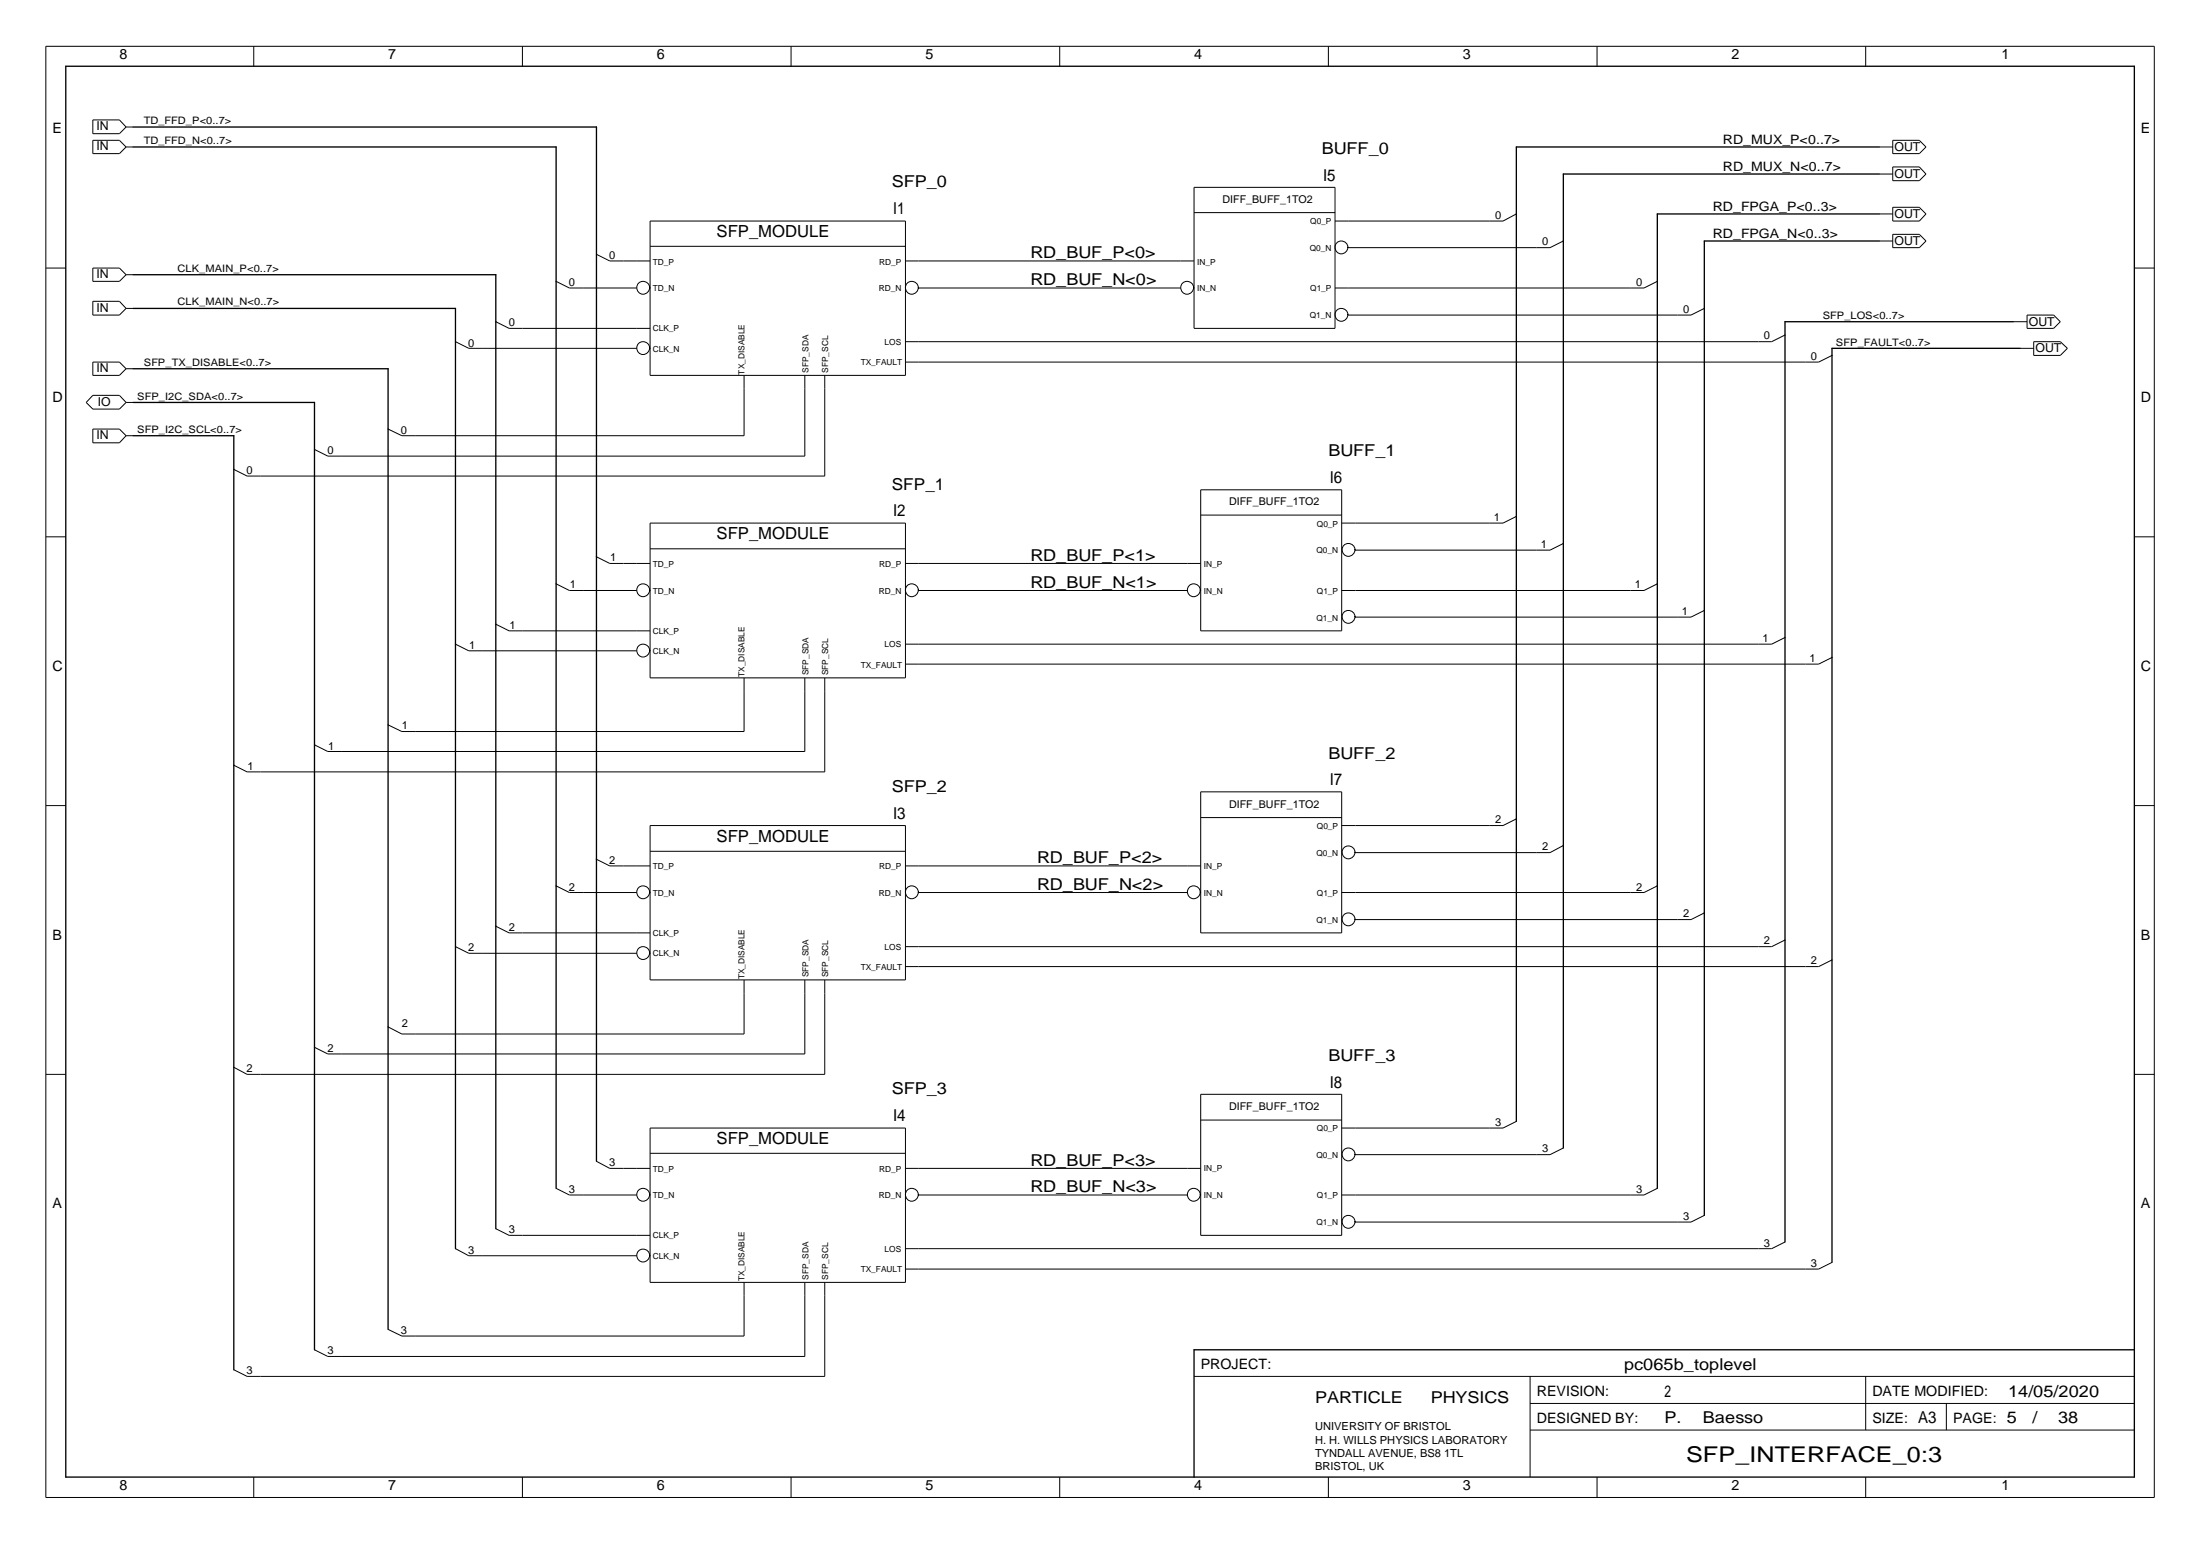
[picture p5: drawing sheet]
<svg xmlns="http://www.w3.org/2000/svg" width="420mm" height="297mm" viewBox="0 0 420 297" stroke-linecap="round" stroke-linejoin="round" font-family="sans-serif">
<g fill="none" stroke="#000" stroke-width=".19">
<path d="M8.8 8.8h402.6v277.1h-402.6zM48.5 8.8v3.8M99.8 8.8v3.8M151.1 8.8v3.8M202.4 8.8v3.8M253.7 8.8v3.8M305 8.8v3.8M356.3 8.8v3.8M17.7 26.8h5.1l1.3 1.3-1.3 1.2h-5.1zM17.7 22.9h5.1l1.3 1.3-1.3 1.3h-5.1zM24.1 28.1h1.3M24.1 24.2h1.3"/>
<path d="M228 35.8h27v26.9h-27zM358.8 28.1h2.7M358.8 33.2h2.7M361.5 39.6h5.1l1.2 1.2-1.2 1.4h-5.1zM361.5 26.8h5.1l1.2 1.3-1.2 1.2h-5.1zM361.5 31.9h5.1l1.2 1.3-1.2 1.3h-5.1zM8.8 51.2h3.8M17.7 57.5h5.1l1.3 1.4-1.3 1.2h-5.1zM17.7 51.2h5.1l1.3 1.2-1.3 1.3h-5.1zM24.1 52.4h1.3M24.1 58.9h1.3M106.2 53.7l2.5 1.3h12.9"/>
<path d="M113.9 48.5l2.6 1.3h7.7M124.1 54.9a1.23 1.23 0 0 1-1.7 1.1 1.23 1.23 0 0 1-.4-2 1.23 1.23 0 0 1 2 .5l.2 .5M124.2 42.2h48.7v29.5h-48.7zM124.2 47h48.7M172.9 49.8h55.1M175.4 54.9a1.23 1.23 0 0 1-1.7 1.1 1.23 1.23 0 0 1-.4-2 1.23 1.23 0 0 1 2 .5l.2 .5h50M228 54.9a1.23 1.23 0 0 1-1.8 1.1 1.23 1.23 0 0 1-.3-2 1.23 1.23 0 0 1 2 .5l.1 .5M228 40.6h27M257.4 47.2a1.23 1.23 0 0 1-1.7 1.1 1.23 1.23 0 0 1-.3-2 1.23 1.23 0 0 1 2 .5l.1 .5M289.6 40.8l-2.5 1.4h-32.1M298.6 46l-2.6 1.3h-38.4M316.5 53.7l-2.5 1.3h-59"/>
<path d="M325.5 58.9l-2.5 1.2h-65.4M358.8 40.8h2.7M358.8 46h2.7M361.5 44.7h5.1l1.2 1.3-1.2 1.3h-5.1zM407.6 51.2h3.8M17.7 69.1h5.1l1.3 1.3-1.3 1.3h-5.1zM17.7 75.5h5.1l1.3 1.3-1.3 1.3h-5.1l-1.2-1.3zM24.1 76.8h1.3M24.1 70.4h1.3M87 65.2l2.5 1.3h32.1M94.7 61.4l2.5 1.3h27M124.1 66.4a1.23 1.23 0 0 1-1.7 1.2 1.23 1.23 0 0 1-.4-2.1 1.23 1.23 0 0 1 2 .5l.2 .5"/>
<path d="M142.1 71.7v11.5h-65.4l-2.6-1.3M153.7 71.7v15.4h-91.1l-2.5-1.3M157.5 71.7v19.2h-110.3l-2.5-1.3M257.4 60.1a1.23 1.23 0 0 1-1.7 1.1 1.23 1.23 0 0 1-.3-2 1.23 1.23 0 0 1 2 .5l.1 .4M340.9 64l-2.5 1.2h-165.5M349.9 67.9l-2.6 1.2h-174.4M384.5 61.4h2.6M385.8 66.5h2.6M387.1 60.1h5.1l1.3 1.3-1.3 1.3h-5.1zM388.4 65.2h5.1l1.3 1.3-1.3 1.4h-5.1zM17.7 81.9h5.1l1.3 1.3-1.3 1.3h-5.1zM24.1 83.2h1.3"/>
<path d="M124.2 99.9h48.7v29.5h-48.7zM229.3 93.5h26.9v26.9h-26.9zM229.3 98.3h26.9M289.6 98.6l-2.5 1.3h-30.9M8.8 102.5h3.8M94.7 119.2l2.5 1.2h27M106.2 111.5l2.5 1.2h12.9M113.9 106.3l2.6 1.3h7.7M124.1 112.6a1.23 1.23 0 0 1-1.7 1.2 1.23 1.23 0 0 1-.4-2 1.23 1.23 0 0 1 2 .5l.2 .4M124.2 104.8h48.7M172.9 107.6h56.4M175.4 112.6a1.23 1.23 0 0 1-1.7 1.2 1.23 1.23 0 0 1-.4-2 1.23 1.23 0 0 1 2 .5l.2 .4h51.3"/>
<path d="M229.2 112.6a1.23 1.23 0 0 1-1.7 1.2 1.23 1.23 0 0 1-.3-2 1.23 1.23 0 0 1 2 .5l.1 .4M298.6 103.8l-2.6 1.2h-37.1a1.26 1.26 0 0 0-1.2-1.3 1.26 1.26 0 0 0-1.4 1.2 1.26 1.26 0 0 0 1.2 1.3 1.3 1.3 0 0 0 1.3-1.3M316.5 111.5l-2.5 1.2h-57.8M325.5 116.5l-2.5 1.3h-64.1a1.26 1.26 0 0 0-1.2-1.3 1.26 1.26 0 0 0-1.4 1.1 1.26 1.26 0 0 0 1.2 1.4 1.3 1.3 0 0 0 1.3-1.3M407.6 102.5h3.8M87 123l2.5 1.2h32.1M124.1 124.2a1.23 1.23 0 0 1-1.7 1.1 1.23 1.23 0 0 1-.4-2 1.23 1.23 0 0 1 2 .5l.2 .4M142.1 129.4v10.2h-65.4l-2.6-1.2M153.7 129.4v14.1h-91.1l-2.5-1.3M157.5 129.4v18h-110.3l-2.5-1.3M340.9 121.7l-2.5 1.3h-165.5M349.9 125.5l-2.6 1.3h-174.4"/>
<path d="M8.8 153.8h3.8M124.2 157.6h48.7v29.5h-48.7zM229.3 151.2h26.9v26.9h-26.9zM229.3 156.1h26.9M289.6 156.3l-2.5 1.3h-30.9M407.6 153.8h3.8M94.7 176.8l2.5 1.3h27M106.2 169.1l2.5 1.3h12.9M113.9 164l2.6 1.3h7.7M124.1 170.3a1.23 1.23 0 0 1-1.7 1.1 1.23 1.23 0 0 1-.4-2 1.23 1.23 0 0 1 2 .5l.2 .5M124.2 162.5h48.7M172.9 165.3h56.4"/>
<path d="M175.4 170.3a1.23 1.23 0 0 1-1.7 1.1 1.23 1.23 0 0 1-.4-2 1.23 1.23 0 0 1 2 .5l.2 .5h51.3M229.2 170.3a1.23 1.23 0 0 1-1.7 1.1 1.23 1.23 0 0 1-.3-2 1.23 1.23 0 0 1 2 .5l.1 .5M298.6 161.4l-2.6 1.4h-37.1a1.26 1.26 0 0 0-1.2-1.4 1.26 1.26 0 0 0-1.4 1.2 1.26 1.26 0 0 0 1.2 1.3 1.3 1.3 0 0 0 1.3-1.2M316.5 169.1l-2.5 1.3h-57.8M325.5 174.3l-2.5 1.2h-64.1a1.26 1.26 0 0 0-1.2-1.3 1.26 1.26 0 0 0-1.4 1.2 1.26 1.26 0 0 0 1.2 1.3 1.3 1.3 0 0 0 1.3-1.2M340.9 179.4l-2.5 1.3h-165.5M87 180.7l2.5 1.3h32.1M124.1 181.9a1.23 1.23 0 0 1-1.7 1.1 1.23 1.23 0 0 1-.4-2 1.23 1.23 0 0 1 2 .5l.2 .5M142.1 187.1v10.3h-65.4l-2.6-1.4M153.7 187.1v14.1h-91.1l-2.5-1.3M157.5 187.1v18h-110.3l-2.5-1.4M349.9 183.3l-2.6 1.2h-174.4"/>
<path d="M8.8 205.1h3.8M124.2 215.3h48.7v29.5h-48.7zM229.3 208.9h26.9v26.9h-26.9zM229.3 213.8h26.9M289.6 214.1l-2.5 1.2h-30.9M298.6 219.2l-2.6 1.2h-37.1a1.26 1.26 0 0 0-1.2-1.3 1.26 1.26 0 0 0-1.4 1.2 1.26 1.26 0 0 0 1.2 1.3 1.3 1.3 0 0 0 1.3-1.3M407.6 205.1h3.8M87 238.4l2.5 1.3h32.1M94.7 234.6l2.5 1.2h27M106.2 226.9l2.5 1.2h12.9M113.9 221.7l2.6 1.3h7.7M124.1 239.6a1.23 1.23 0 0 1-1.7 1.2 1.23 1.23 0 0 1-.4-2 1.23 1.23 0 0 1 2 .5l.2 .4"/>
<path d="M124.1 228a1.23 1.23 0 0 1-1.7 1.2 1.23 1.23 0 0 1-.4-2 1.23 1.23 0 0 1 2 .5l.2 .4M124.2 220.2h48.7M172.9 223h56.4M175.4 228a1.23 1.23 0 0 1-1.7 1.2 1.23 1.23 0 0 1-.4-2 1.23 1.23 0 0 1 2 .5l.2 .4h51.3M229.2 228a1.23 1.23 0 0 1-1.7 1.2 1.23 1.23 0 0 1-.3-2 1.23 1.23 0 0 1 2 .5l.1 .4M316.5 226.9l-2.5 1.2h-57.8M325.5 232l-2.5 1.3h-64.1a1.26 1.26 0 0 0-1.2-1.3 1.26 1.26 0 0 0-1.4 1.1 1.26 1.26 0 0 0 1.2 1.4 1.3 1.3 0 0 0 1.3-1.3M340.9 237.1l-2.5 1.3h-165.5M142.1 244.8v10.2h-65.4l-2.6-1.2M153.7 244.8v14.1h-91.1l-2.5-1.2M157.5 244.8v18h-110.3l-2.5-1.3M349.9 241l-2.6 1.3h-174.4"/>
<path d="M228 262.8h179.6M292.2 267.9h115.4M292.2 262.8v19.2M292.2 273h115.4M356.3 262.8v10.2M371.7 267.9v5.1M48.5 282v3.9M99.8 282v3.9M151.1 282v3.9M202.4 282v3.9M253.7 282v3.9M305 282v3.9"/>
<path d="M356.3 282v3.9"/>
</g>
<g fill="none" stroke="#000" stroke-width=".25">
<path d="M12.6 12.6h395v269.4h-395zM25.4 28.1h80.8v198.8M25.4 24.2h88.5v197.5M358.8 28.1h-69.2v186M358.8 33.2h-60.2v186M25.4 58.9h61.6v179.5M25.4 52.4h69.3v182.2M358.8 46h-33.3v186M358.8 40.8h-42.3v186.1M25.4 70.4h48.7v183.4M25.4 76.8h34.7v180.9M384.5 61.4h-43.6v175.7"/>
<path d="M385.8 66.5h-35.9v174.5M25.4 83.2h19.3v178.3M407.6 257.7h-179.6v24.3"/>
</g>
<text font-size="4.1" x="322" y="279.2">SFP_INTERFACE_0:3</text>
<g font-size="3.2">
<text x="136.9" y="45.2">SFP_MODULE</text>
<text x="136.9" y="103">SFP_MODULE</text>
<text x="136.9" y="160.6">SFP_MODULE</text>
<text x="136.9" y="218.4">SFP_MODULE</text>
</g>
<g font-size="3.1">
<text x="252.4" y="29.3">BUFF_0</text>
<text x="170.3" y="35.8">SFP_0</text>
<text x="252.7" y="34.5">I5</text>
<text x="170.6" y="40.8">I1</text>
<text x="196.8" y="49.3">RD_BUF_P&lt;0&gt;</text>
<text x="196.8" y="54.5">RD_BUF_N&lt;0&gt;</text>
<text x="253.7" y="87.1">BUFF_1</text>
<text x="170.3" y="93.5">SFP_1</text>
<text x="253.9" y="92.2">I6</text>
<text x="170.6" y="98.6">I2</text>
<text x="196.8" y="107.1">RD_BUF_P&lt;1&gt;</text>
<text x="196.8" y="112.2">RD_BUF_N&lt;1&gt;</text>
<text x="253.7" y="144.8">BUFF_2</text>
<text x="253.9" y="149.9">I7</text>
<text x="170.3" y="151.2">SFP_2</text>
<text x="170.6" y="156.3">I3</text>
<text x="198.1" y="164.8">RD_BUF_P&lt;2&gt;</text>
<text x="198.1" y="169.9">RD_BUF_N&lt;2&gt;</text>
<text x="253.7" y="202.5">BUFF_3</text>
<text x="170.3" y="208.9">SFP_3</text>
<text x="253.9" y="207.6">I8</text>
<text x="170.6" y="214.1">I4</text>
<text x="196.8" y="222.5">RD_BUF_P&lt;3&gt;</text>
<text x="196.8" y="227.6">RD_BUF_N&lt;3&gt;</text>
<text x="310.2" y="261.5">pc065b_toplevel</text>
<text x="251.2" y="267.9">PARTICLE</text>
<text x="273.3" y="267.9">PHYSICS</text>
<text x="317.9" y="266.6">2</text>
<text x="383.5" y="266.6">14/05/2020</text>
<text x="317.9" y="271.7">P.</text>
<text x="325.2" y="271.7">Baesso</text>
<text x="366.3" y="271.7">A3</text>
<text x="383.2" y="271.7">5</text>
<text x="388.1" y="271.7">/</text>
<text x="393.1" y="271.7">38</text>
</g>
<g font-size="2.7">
<text x="22.8" y="11.3">8</text>
<text x="74.1" y="11.3">7</text>
<text x="125.4" y="11.3">6</text>
<text x="176.7" y="11.3">5</text>
<text x="228" y="11.3">4</text>
<text x="279.3" y="11.3">3</text>
<text x="330.7" y="11.3">2</text>
<text x="382.2" y="11.3">1</text>
<text x="10" y="25.4">E</text>
<text x="408.9" y="25.4">E</text>
<text x="10" y="76.7">D</text>
<text x="408.9" y="76.7">D</text>
<text x="10" y="128">C</text>
<text x="408.9" y="128">C</text>
<text x="10" y="179.4">B</text>
<text x="408.9" y="179.4">B</text>
<text x="10" y="230.6">A</text>
<text x="408.9" y="230.6">A</text>
<text x="229.3" y="261.4">PROJECT:</text>
<text x="293.5" y="266.6">REVISION:</text>
<text x="357.6" y="266.6">DATE MODIFIED:</text>
<text x="293.5" y="271.6">DESIGNED BY:</text>
<text x="357.6" y="271.6">SIZE:</text>
<text x="373" y="271.6">PAGE:</text>
<text x="22.8" y="284.5">8</text>
<text x="74.1" y="284.5">7</text>
<text x="125.4" y="284.5">6</text>
<text x="176.7" y="284.5">5</text>
<text x="228" y="284.5">4</text>
<text x="279.3" y="284.5">3</text>
<text x="330.7" y="284.5">2</text>
<text x="382.2" y="284.5">1</text>
</g>
<g font-size="2.5">
<text x="329" y="27.6">RD_MUX_P&lt;0..7&gt;</text>
<text x="329" y="32.6">RD_MUX_N&lt;0..7&gt;</text>
<text x="327.1" y="40.3">RD_FPGA_P&lt;0..3&gt;</text>
<text x="327.1" y="45.5">RD_FPGA_N&lt;0..3&gt;</text>
</g>
<g font-size="2.3">
<text x="18.4" y="28.7">IN</text>
<text x="18.4" y="24.8">IN</text>
<text x="361.8" y="28.8">OUT</text>
<text x="361.8" y="33.9">OUT</text>
<text x="361.8" y="41.6">OUT</text>
<text x="361.8" y="46.8">OUT</text>
<text x="18.4" y="53">IN</text>
<text x="18.4" y="59.5">IN</text>
<text x="387.5" y="62.2">OUT</text>
<text x="18.4" y="71">IN</text>
<text x="388.7" y="67.3">OUT</text>
<text x="18.7" y="77.4">IO</text>
<text x="18.4" y="83.9">IN</text>
</g>
<g font-size="2.1">
<text x="285.5" y="41.8">0</text>
<text x="294.5" y="46.9">0</text>
<text x="116.4" y="49.5">0</text>
<text x="108.7" y="54.6">0</text>
<text x="312.5" y="54.6">0</text>
<text x="321.4" y="59.7">0</text>
<text x="97.1" y="62.3">0</text>
<text x="336.8" y="64.8">0</text>
<text x="89.4" y="66.2">0</text>
<text x="345.8" y="68.7">0</text>
<text x="76.6" y="82.8">0</text>
<text x="62.5" y="86.6">0</text>
<text x="47.1" y="90.5">0</text>
<text x="285.3" y="99.4">1</text>
<text x="116.5" y="107.1">1</text>
<text x="294.3" y="104.6">1</text>
<text x="108.8" y="112.3">1</text>
<text x="312.2" y="112.3">1</text>
<text x="321.2" y="117.5">1</text>
<text x="89.6" y="123.8">1</text>
<text x="97.3" y="120">1</text>
<text x="336.6" y="122.5">1</text>
<text x="345.6" y="126.4">1</text>
<text x="62.7" y="143.1">1</text>
<text x="76.7" y="139.2">1</text>
<text x="47.3" y="146.9">1</text>
<text x="285.5" y="157.2">2</text>
<text x="116.4" y="164.9">2</text>
<text x="294.5" y="162.3">2</text>
<text x="108.7" y="170">2</text>
<text x="312.5" y="170">2</text>
<text x="97.1" y="177.7">2</text>
<text x="321.4" y="175.1">2</text>
<text x="89.4" y="181.6">2</text>
<text x="336.8" y="180.3">2</text>
<text x="345.8" y="184.1">2</text>
<text x="76.7" y="196">2</text>
<text x="62.5" y="200.8">2</text>
<text x="47.1" y="204.7">2</text>
<text x="285.5" y="214.9">3</text>
<text x="294.5" y="220">3</text>
<text x="108.7" y="227.7">3</text>
<text x="116.4" y="222.6">3</text>
<text x="312.5" y="227.7">3</text>
<text x="321.4" y="232.9">3</text>
<text x="89.4" y="239.3">3</text>
<text x="97.1" y="235.4">3</text>
<text x="336.8" y="238">3</text>
<text x="345.8" y="241.8">3</text>
<text x="76.6" y="254.6">3</text>
<text x="47.1" y="262.3">3</text>
<text x="62.5" y="258.5">3</text>
<text x="251.2" y="273">UNIVERSITY OF BRISTOL</text>
<text x="251.2" y="275.6">H. H. WILLS PHYSICS LABORATORY</text>
<text x="251.2" y="278.2">TYNDALL AVENUE, BS8 1TL</text>
<text x="251.2" y="280.7">BRISTOL, UK</text>
</g>
<g font-size="2">
<text x="27.5" y="23.7">TD_FFD_P&lt;0..7&gt;</text>
<text x="27.5" y="27.6">TD_FFD_N&lt;0..7&gt;</text>
<text x="233.5" y="38.7">DIFF_BUFF_1TO2</text>
<text x="33.9" y="51.9">CLK_MAIN_P&lt;0..7&gt;</text>
<text x="33.9" y="58.3">CLK_MAIN_N&lt;0..7&gt;</text>
<text x="348.1" y="60.9">SFP_LOS&lt;0..7&gt;</text>
<text x="350.6" y="66">SFP_FAULT&lt;0..7&gt;</text>
<text x="27.5" y="69.9">SFP_TX_DISABLE&lt;0..7&gt;</text>
<text x="26.2" y="76.3">SFP_I2C_SDA&lt;0..7&gt;</text>
<text x="26.2" y="82.7">SFP_I2C_SCL&lt;0..7&gt;</text>
<text x="234.7" y="96.5">DIFF_BUFF_1TO2</text>
<text x="234.7" y="154.2">DIFF_BUFF_1TO2</text>
<text x="234.7" y="211.9">DIFF_BUFF_1TO2</text>
</g>
<g font-size="1.6">
<text x="250.1" y="47.9">Q0_N</text>
<text x="250.2" y="42.8">Q0_P</text>
<text x="124.7" y="50.5">TD_P</text>
<text x="167.9" y="50.5">RD_P</text>
<text x="228.6" y="50.5">IN_P</text>
<text x="124.7" y="55.6">TD_N</text>
<text x="167.8" y="55.6">RD_N</text>
<text x="228.6" y="55.6">IN_N</text>
<text x="250.2" y="55.6">Q1_P</text>
<text x="124.7" y="63.3">CLK_P</text>
<text x="168.9" y="65.9">LOS</text>
<text x="250.1" y="60.7">Q1_N</text>
<text x="124.7" y="67.2">CLK_N</text>
<text x="142.2" y="71.5" transform="rotate(-90 142.2 71.5)">TX_DISABLE</text>
<text x="154.4" y="71.2" transform="rotate(-90 154.4 71.2)">SFP_SDA</text>
<text x="158.2" y="71.2" transform="rotate(-90 158.2 71.2)">SFP_SCL</text>
<text x="164.4" y="69.7">TX_FAULT</text>
<text x="251.5" y="100.5">Q0_P</text>
<text x="251.4" y="105.6">Q0_N</text>
<text x="124.7" y="113.3">TD_N</text>
<text x="124.7" y="108.2">TD_P</text>
<text x="167.8" y="113.3">RD_N</text>
<text x="167.9" y="108.2">RD_P</text>
<text x="229.9" y="108.2">IN_P</text>
<text x="229.9" y="113.3">IN_N</text>
<text x="251.5" y="113.3">Q1_P</text>
<text x="251.4" y="118.5">Q1_N</text>
<text x="124.7" y="124.8">CLK_N</text>
<text x="124.7" y="121">CLK_P</text>
<text x="168.9" y="123.6">LOS</text>
<text x="142.2" y="129.2" transform="rotate(-90 142.2 129.2)">TX_DISABLE</text>
<text x="154.4" y="128.9" transform="rotate(-90 154.4 128.9)">SFP_SDA</text>
<text x="158.2" y="128.9" transform="rotate(-90 158.2 128.9)">SFP_SCL</text>
<text x="164.4" y="127.5">TX_FAULT</text>
<text x="251.5" y="158.2">Q0_P</text>
<text x="124.7" y="165.9">TD_P</text>
<text x="167.9" y="165.9">RD_P</text>
<text x="229.9" y="165.9">IN_P</text>
<text x="251.4" y="163.4">Q0_N</text>
<text x="124.7" y="171.1">TD_N</text>
<text x="167.8" y="171.1">RD_N</text>
<text x="229.9" y="171.1">IN_N</text>
<text x="251.5" y="171.1">Q1_P</text>
<text x="124.7" y="178.8">CLK_P</text>
<text x="251.4" y="176.1">Q1_N</text>
<text x="124.7" y="182.6">CLK_N</text>
<text x="164.4" y="185.1">TX_FAULT</text>
<text x="168.9" y="181.3">LOS</text>
<text x="142.2" y="187" transform="rotate(-90 142.2 187)">TX_DISABLE</text>
<text x="154.4" y="186.6" transform="rotate(-90 154.4 186.6)">SFP_SDA</text>
<text x="158.2" y="186.6" transform="rotate(-90 158.2 186.6)">SFP_SCL</text>
<text x="251.5" y="215.9">Q0_P</text>
<text x="251.4" y="221.1">Q0_N</text>
<text x="124.7" y="223.6">TD_P</text>
<text x="167.9" y="223.6">RD_P</text>
<text x="229.9" y="223.6">IN_P</text>
<text x="124.7" y="228.7">TD_N</text>
<text x="167.8" y="228.7">RD_N</text>
<text x="229.9" y="228.7">IN_N</text>
<text x="251.4" y="233.9">Q1_N</text>
<text x="251.5" y="228.7">Q1_P</text>
<text x="124.7" y="236.4">CLK_P</text>
<text x="168.9" y="239">LOS</text>
<text x="124.7" y="240.3">CLK_N</text>
<text x="142.2" y="244.6" transform="rotate(-90 142.2 244.6)">TX_DISABLE</text>
<text x="154.4" y="244.3" transform="rotate(-90 154.4 244.3)">SFP_SDA</text>
<text x="158.2" y="244.3" transform="rotate(-90 158.2 244.3)">SFP_SCL</text>
<text x="164.4" y="242.9">TX_FAULT</text>
</g>
</svg>
